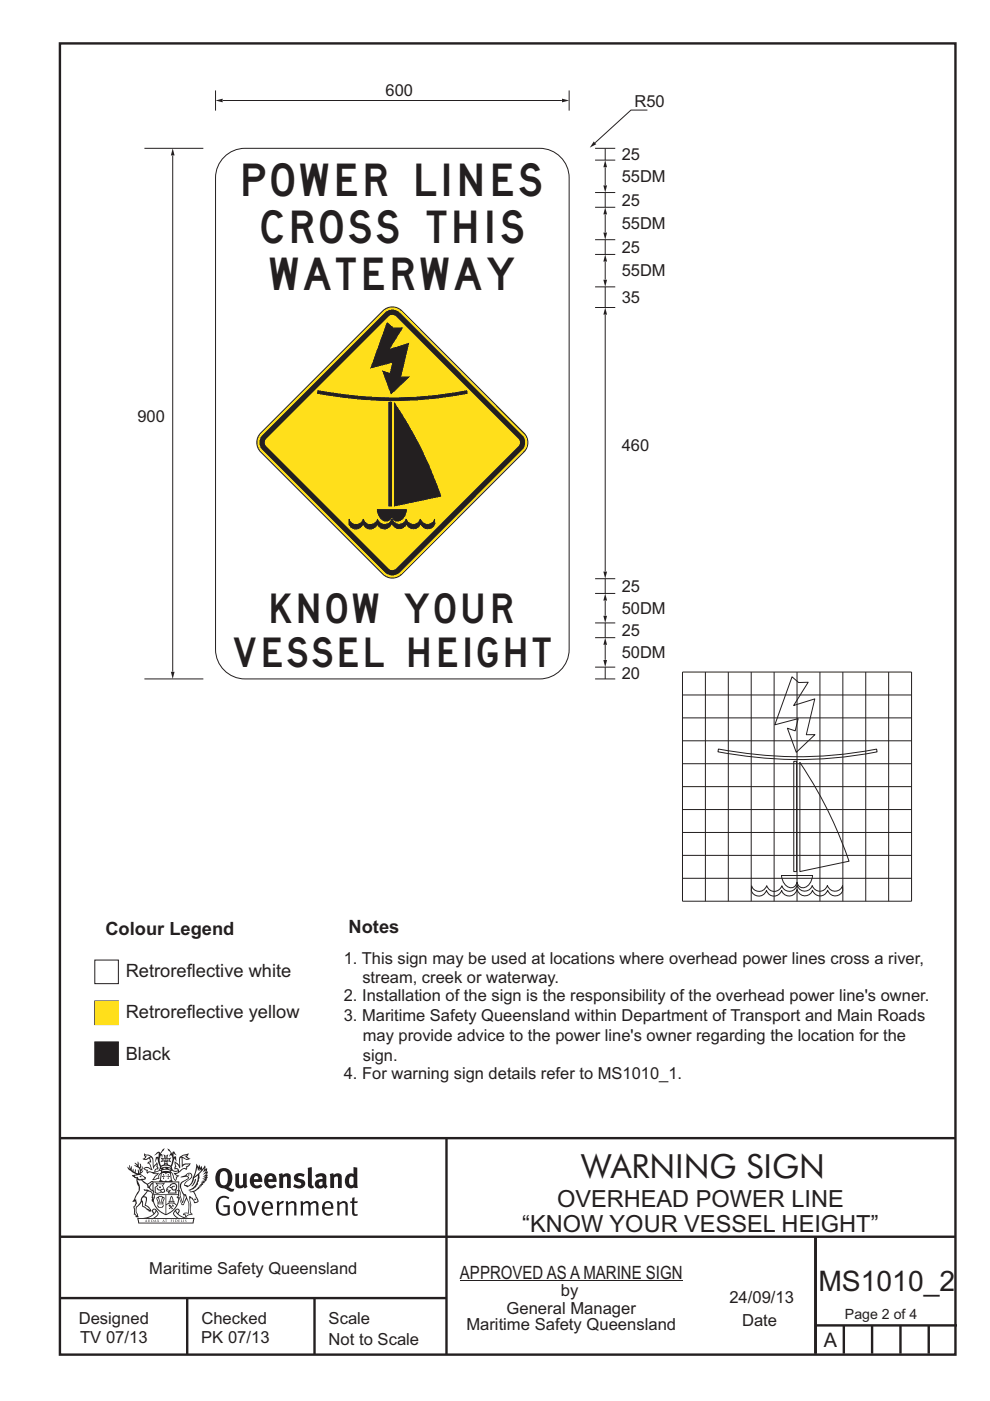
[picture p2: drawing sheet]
<svg xmlns="http://www.w3.org/2000/svg" width="210mm" height="297mm" viewBox="0 0 210 297" stroke-linecap="round" stroke-linejoin="round" font-family="sans-serif">
<g fill="none" stroke="#231f20" stroke-width=".51">
<path d="M12.7 9.2h190v278h-190zM12.7 241.3h189.9M94.7 241.4v45.8M12.7 275.2h82M12.7 262.2h190.1M39.7 275.2v12M66.7 275.2v12M173 262.2v24.8M173 281h30M179 281v6M185 281v6M191 281v6"/>
<path d="M197 281v6"/>
</g>
<g fill="#231f20">
<path d="M47 248.5a2.55 2.55 0 0 0 0 2.7l.3 .1a.81 .81 0 0 0 1-.9v-.6a1.04 1.04 0 0 0-1.1-1.5zM46.3 248.1a1.82 1.82 0 0 1 2.1-.2 1.82 1.82 0 0 1 .9 1.9 2.29 2.29 0 0 1-.8 1.9l.7 .3h.5l-.2 .6a2.87 2.87 0 0 1-2-.7 2.12 2.12 0 0 1-1.7-3.1z" fill-rule="evenodd"/>
<path d="M49.9 248.9l.8-.2v2a.46 .46 0 0 0 .2 .6 .46 .46 0 0 0 .7-.2v-2.2l.7-.2v2.4l.2 .5-.6 .4-.2-.3a1.02 1.02 0 0 1-1.2 .2 1.02 1.02 0 0 1-.6-1.1z" fill-rule="evenodd"/>
<path d="M54 249.5l-.1 .5h.9a.49 .49 0 0 0-.2-.6 .49 .49 0 0 0-.6 .1zM53.4 249.2a1.34 1.34 0 0 1 1.6-.3 1.34 1.34 0 0 1 .6 1.5v.2h-1.7a.77 .77 0 0 0 .5 .8 .77 .77 0 0 0 .9-.3l.3 .4a1.59 1.59 0 0 1-2.1 .2 1.59 1.59 0 0 1-.4-2z" fill-rule="evenodd"/>
<path d="M57 249.5l-.1 .5h.9a.49 .49 0 0 0-.2-.6 .49 .49 0 0 0-.6 .1zM56.4 249.2a1.34 1.34 0 0 1 1.6-.3 1.34 1.34 0 0 1 .7 1.5v.2h-1.8a.77 .77 0 0 0 .5 .8 .77 .77 0 0 0 .9-.3l.3 .4a1.59 1.59 0 0 1-2 .2 1.59 1.59 0 0 1-.5-2z" fill-rule="evenodd"/>
<path d="M59.1 248.9l.8-.2 .1 .4a.95 .95 0 0 1 1-.3 .95 .95 0 0 1 .7 .8v2.3h-.8v-2.3a.46 .46 0 0 0-.8 .1v2.2h-.9z" fill-rule="evenodd"/>
<path d="M62.5 249.1a1.75 1.75 0 0 1 2.1-.1l-.2 .5-.6-.2a.43 .43 0 0 0-.6 .3l.4 .3a1.04 1.04 0 0 1 1.2 1.2 1.04 1.04 0 0 1-1.4 .9l-1.2-.4 .3-.6 1 .4 .4-.4a.88 .88 0 0 0-1-.5l-.4-.2-.1-.4z" fill-rule="evenodd"/>
<path d="M65.3 247.6l.8-.2 .1 3.8 .2 .2 .2 .5a.88 .88 0 0 1-1-.1 .88 .88 0 0 1-.3-1z" fill-rule="evenodd"/>
<path d="M67.8 250.6a.43 .43 0 0 0-.1 .7 .43 .43 0 0 0 .7-.1v-.7zM66.8 249.2a1.7 1.7 0 0 1 2.4 .1v1.8l.3 .4-.4 .5-.5-.3a1.03 1.03 0 0 1-1.7-.2 1.03 1.03 0 0 1 .8-1.5h.7v-.4a.8 .8 0 0 0-1.2 .1z" fill-rule="evenodd"/>
<path d="M69.9 248.9l.8-.2 .1 .4a.95 .95 0 0 1 1-.3 .95 .95 0 0 1 .7 .8v2.3h-.8v-2.3a.46 .46 0 0 0-.8 .1v2.2h-.8z" fill-rule="evenodd"/>
<path d="M74.3 249.5a1.48 1.48 0 0 0 0 1.7l.4 .1 .3-.2v-1.5l-.3-.2zM75 247.4l.8 .2 .1 4.3h-.7l-.1-.2a1.26 1.26 0 0 1-1.4 0 1.26 1.26 0 0 1-.6-1.3 1.29 1.29 0 0 1 .5-1.3 1.29 1.29 0 0 1 1.4-.2z" fill-rule="evenodd"/>
<path d="M46.4 253.9a1.72 1.72 0 0 1 2.2 0l-.2 .3a1.24 1.24 0 0 0-1.4-.1 1.24 1.24 0 0 0-.7 1.3 1.49 1.49 0 0 0 1.3 2l.7-.2v-1.3h-.9l-.1-.4h1.4v2a1.93 1.93 0 0 1-2.2-.1 1.93 1.93 0 0 1-.7-2.2l.2-.7z" fill-rule="evenodd"/>
<path d="M50.3 255.2a1.65 1.65 0 0 0 .3 2.2 .99 .99 0 0 0 1-1.5 .78 .78 0 0 0-.4-.8 .78 .78 0 0 0-.9 .1zM50 254.9a1.33 1.33 0 0 1 1.6-.1 1.33 1.33 0 0 1 .5 1.5 1.31 1.31 0 0 1-1.3 1.5 1.31 1.31 0 0 1-1.3-1.6l.1-.5z" fill-rule="evenodd"/>
<path d="M52.5 254.7l.4-.1 .9 2.6 .8-2.5h.5l-1.1 3h-.5z" fill-rule="evenodd"/>
<path d="M56.2 255.2l-.2 .7h1.4a.7 .7 0 0 0-.3-.8 .7 .7 0 0 0-.9 .1zM55.9 255a1.22 1.22 0 0 1 1.5-.2 1.22 1.22 0 0 1 .5 1.5h-1.9a.93 .93 0 0 0 .5 1 .93 .93 0 0 0 1.2-.2l.1 .3a1.43 1.43 0 0 1-1.7 .1 1.43 1.43 0 0 1-.6-1.7z" fill-rule="evenodd"/>
<path d="M58.7 254.8l.4-.2 .1 .5 .4-.3 .6-.2-.2 .6a.66 .66 0 0 0-.8 .6v1.9h-.4z" fill-rule="evenodd"/>
<path d="M60.6 254.8l.4-.2 .1 .5a.94 .94 0 0 1 1-.4 .94 .94 0 0 1 .8 .7v2.3h-.5l-.1-2.5a.81 .81 0 0 0-1.2 .3v2.2h-.4z" fill-rule="evenodd"/>
<path d="M63.7 254.7l.5-.1 .1 .5 .4-.3a.78 .78 0 0 1 1.1 .3 .9 .9 0 0 1 1-.5 .9 .9 0 0 1 .7 .8v2.3h-.4l-.1-2.5a.67 .67 0 0 0-1.1 .3v2.2h-.5v-2.4l-.4-.2-.7 .4v2.2h-.5z" fill-rule="evenodd"/>
<path d="M69 255.2l-.2 .7h1.4a.7 .7 0 0 0-.3-.8 .7 .7 0 0 0-.9 .1zM68.7 255a1.22 1.22 0 0 1 1.5-.2 1.22 1.22 0 0 1 .5 1.5h-1.9a.93 .93 0 0 0 .5 1 .93 .93 0 0 0 1.2-.2l.1 .3a1.44 1.44 0 0 1-1.7 .1 1.44 1.44 0 0 1-.6-1.7z" fill-rule="evenodd"/>
<path d="M71.4 254.8l.5-.2 .1 .5a.94 .94 0 0 1 1-.4 .94 .94 0 0 1 .7 .7v2.3h-.4l-.1-2.5a.81 .81 0 0 0-1.2 .3v2.2h-.5z" fill-rule="evenodd"/>
<path d="M74.7 254l.5-.2v.9h.7l-.1 .4h-.7l.1 2.2 .1 .1h.5l.1 .3a.75 .75 0 0 1-1.2-.6v-2h-.4v-.4h.4z" fill-rule="evenodd"/>
<path d="M30.8 244.9l1.1 .3-.9 .5h-.4l.5-.5zM31.8 245.5l.2-.1a2.44 2.44 0 0 1 .4 2l.1 .4 .7-1-.1 .6 .3 .3a.57 .57 0 0 0-.6 .8l-1-.2-.5 .2 .1-.5-.7-.2 .6-.2 1 .5 .1-.1-.6-1.3-.2-.1 .5-.1zM30.7 244.5l-.2 .4 .3 .4-.6 .4a1.04 1.04 0 0 0 1.4-.1l.2 .7h-.4l-.2 .4a.94 .94 0 0 1 .9 1.1l-.2-.1a1.16 1.16 0 0 0-1.5-.1l.3 .4 .4 .2 .1 .5 .2 .2v-.2a.94 .94 0 0 1 1.1 .2h.9l-1.2 1.2a1.13 1.13 0 0 0 1.2-.2l.4-.1-.1-.4 .5-.7a.83 .83 0 0 0-.6 1.1l-.3-.1-.7 .3 1.1-1.4-.5 .2-.5-.1 1.3-.5-.2-.2-.8 .4v-.3l.2-.2 .3 .1 .1-.3-.2-.4v-.6l-.2-.3-.6 .9v-.7a1.42 1.42 0 0 0-1.7-1.8z" fill-rule="evenodd"/>
<path d="M38.5 245.3l.5-.3 .7-.1-.6 .3 .8 .5h-.3zM38.3 245.5h.2l.1 2a1.69 1.69 0 0 1 1.5-.7l-.7 .5 .1 .5a1.1 1.1 0 0 0-1.5 .6l-.1-.5-.2-.2h-.5l.2-.4-.2-.7a1.42 1.42 0 0 1 .8 1.1l.2-.1zM37.1 246.2l.1 1-.2 .3v.5l.6-.1 .1 .2a.96 .96 0 0 1-1.1-.1l-.1 .1a1.06 1.06 0 0 0 1.3 .2v.1a.72 .72 0 0 1-1 .2l.3 .5 .6 .3-.4 .1-.1 .7-.3-.4-.3-1.1-.4-.4 .4 .9a1.54 1.54 0 0 0 .6 1.2l.2-.3a.58 .58 0 0 1 .5-.7l.1-.2h-.3l-.4-.3 .9-.5a.93 .93 0 0 1 1.1-.5l.1 .2 .2-.1 .1-.5a.99 .99 0 0 0 .7-.9l-1.3 .1-.4 .3v-1.5l.9 .4 .8-.3h-.3l-.5-.4 .4-.7-.7 .2a1.46 1.46 0 0 0-1.3 2.1v.4l-.2-.4z" fill-rule="evenodd"/>
<path d="M35.6 248.9l.2 .1-.1 .4h.3l-.3 .1v.5l-.1-.6h-.3l.3-.1z" fill-rule="evenodd"/>
<path d="M34.6 248.9l.2 .1-.1 .3 .4 .1h-.4v.6l-.1-.5-.3-.1h.3z" fill-rule="evenodd"/>
<path d="M34.3 248.8a.57 .57 0 0 1 .9 .2 .57 .57 0 0 1 .9-.2l.2 1.4-.2 .1a.57 .57 0 0 1-.9-.1 .69 .69 0 0 1-1.1 0zM34.2 248.1l-.3 2.1-.2 .4h2.9l-.1-.4-.3-2.1h-.2v.3l-.8-.1-.9 .1 .1-.3z" fill-rule="evenodd"/>
<path d="M34.2 252.4a.3 .3 0 0 0 .6 0 .3 .3 0 0 0-.6 0zM33.3 251l.3 .3-.3 .3a.79 .79 0 0 0 0 1.3l.8-.2-.1-.3a.55 .55 0 0 1-.7-.6h.1l.1 .3 .4 .1 .8-.2-.4-.7 .4-.3-.7 .1zM33 250.7l1.1 .2 .9-.2-.4 .7 .4 1.1a.56 .56 0 0 1-.8 .3l-.2 .1a.73 .73 0 0 1-.9 .1 .73 .73 0 0 1-.3-.9v-.4l.5-.4z" fill-rule="evenodd"/>
<path d="M35.6 251.9l.7-.5a.58 .58 0 0 1 1-.1 .58 .58 0 0 1-.5 .9l-.2-.3a.43 .43 0 0 1 .6-.3v-.1a.57 .57 0 0 0-.8 .2l-.2-.1-.3 .2 .4 .1a.55 .55 0 0 0 .9 .5v.5h-1.3l.3-.4-.1-.2-.6 .1 .2-.2-.2-.1zM35.4 251.8l-.1 .2a.39 .39 0 0 0 .2 .7l.3-.1-.2 .5h1.9l-.1-.8a.86 .86 0 0 0-.1-1.4 .86 .86 0 0 0-1.3 .4z" fill-rule="evenodd"/>
<path d="M36 254.8h.8v.2h-.8zM36.4 253.8l.2 .8h-.4zM36.4 253.5l-.3 .5-.1 .6h-.2v.4l-.7 .4 .1 .2a1.48 1.48 0 0 1 2.2 .1l.2-.1-.6-.5v-.5h-.2l-.1-.6z" fill-rule="evenodd"/>
<path d="M35.8 255.4l.3 .1 .2 .3 .3-.2-.2-.2a.38 .38 0 0 1 .4 .5l-.1-.2-.3 .3 .3 .2-.3 .2-.1-.3-.4 .3-.1-.2 .4-.3-.2-.1-.1 .1z" fill-rule="evenodd"/>
<path d="M34.5 254h.2v.2l-.3 .6h-.1zM33.6 255.3h.9v.2a.55 .55 0 0 1-.8 .4v-.2h-.2zM33.4 254h.2l.2 .8h-.2zM33.6 255h.8l.1 .1-.8 .1zM33.8 253.7h.5l-.2 1.1h-.2zM33.3 253.8l-.1 .3 .3 1.2a.48 .48 0 0 0-.1 .5 .48 .48 0 0 0 .4 .3l.6-.1a.49 .49 0 0 0 .2-.7l.3-1.2-.1-.3a1.42 1.42 0 0 0-1.5 0z" fill-rule="evenodd"/>
<path d="M33.6 251.6h.5l.1 .3h-.4z" fill-rule="evenodd"/>
<path d="M41.3 250.1l.3-.2-.2 .9-.6 .7h-.2l.5-.7z" fill-rule="evenodd"/>
<path d="M39.7 249l.3-.2 .5 .2a.88 .88 0 0 1-.6 1.1 1.22 1.22 0 0 0-.8 1.3l.5 .2a.72 .72 0 0 0 .9-.4l.5-.8 .2-.6 .8-.6v.3a2.85 2.85 0 0 1-2 2.8l.1 .1a2.13 2.13 0 0 0 1.9-1.5l-.1-.2a2.01 2.01 0 0 0 .3-1.8l1.2-1.3-.4 1 .7-.5-.7 1 .8-.4-.8 .8 .7-.1-.9 .5 .8-.1-.8 .4h.7l-.8 .3 .3 .2h-.4l.2 .4-.4-.1 .2 .3h-.4l.1 .3h-.1a2.16 2.16 0 0 1-2 1l.1 .2h.4a.76 .76 0 0 1 .7 .7l.5 1.2-.6 .2a1.45 1.45 0 0 0-1.2-1.3l.3 1.8-.1 1.9 .4 .2a1.07 1.07 0 0 0-1.2 .4v-.3l-.5-.2a.87 .87 0 0 1 1-.1l.1-.7a4.4 4.4 0 0 0-.6-3.1l-.1-.3h-.2a2.16 2.16 0 0 1-.7-2.2l.3-.3 1.2-.8a.55 .55 0 0 0-.4-.7zM37.8 252.4a.76 .76 0 0 1 .3 1.1l.6 1.6 .4-1.7 .2 .1a.61 .61 0 0 1-.1 .9l-.3 .9h-.2l-.7-1.6-.3 .1a1.18 1.18 0 0 0 .1-1.4zM41.8 247.5l.2 .8 .3-.6v.6l.3-.5a1.9 1.9 0 0 1-1.1 1.4l-.3 .3zM38.2 249.6l1.4-.1 .2 .1v.3l-.5 .3a1.26 1.26 0 0 0-1 1.9l.2 .7a1.84 1.84 0 0 1 .2 2l-.4-1.3a.96 .96 0 0 0-.4-1.3l-.4 .3a.78 .78 0 0 1-.1 1.3l.2 .2h.4l.4 1.1a.38 .38 0 0 0 .2 .4 .38 .38 0 0 0 .4-.1l.6-1.2a2.94 2.94 0 0 1 .3 2.5v.5l-.8-.1-.3 .4v.2l.4-.1 .1 .4 .2 .1a1.02 1.02 0 0 1 1.3-.5l-.1-.4-.3-.1 .2-1.7-.3-1.4 .1 .1a1.14 1.14 0 0 1 .7 .9 .63 .63 0 0 0 .9-.2 .63 .63 0 0 0-.2-.8l-.6-1.3 .9-.6 .2-.3 .2-.1v-.2h.3l-.1-.3h.4l-.1-.3 .5-.1-.2-.2 .5-.4 .1-.2-.3 .1 .5-.6-.3 .1 .3-.6-.4 .1 .4-.5v-.3l-.3 .2 .1-.6v-.3l-.4 .3-.1-.8-.5 .8-.2-.7-.2 .5-.3-.8-.1 .6-.5-.8-.1 1.4-.7 1.9a1.81 1.81 0 0 1-.9 1.4l-.6-.2a1.75 1.75 0 0 1 1.1-1.2 .75 .75 0 0 0 .1-1.3 .75 .75 0 0 0-1.2 .5z" fill-rule="evenodd"/>
<path d="M41.2 254.2l.3-.1 .1 .3h-.4z" fill-rule="evenodd"/>
<path d="M29.4 258.4h11.6l-.2 .8h-11.3zM31.3 258.2l.5-.1a2.48 2.48 0 0 0 1.4-1.3l.2 .6-.5 .5-.4 .3zM32.5 256.6l.3-.2 .2 .2-.3 .6zM37.2 256.8a2.65 2.65 0 0 0 1.8 1.4h-1.1l-.5-.3-.5-.5zM37.4 256.6l.2-.2 .3 .2-.3 .6zM29.2 258.2l.1 1.2h11.7l.3-1.1-.2-.1a4.1 4.1 0 0 1-3.3-.9l.3-.4-.1-.5a1.06 1.06 0 0 0-1.3 .9l.2 .4 .6 .5h-4.7l.3-.1a.84 .84 0 0 0 .6-.7 .84 .84 0 0 0-.5-.9l-.3-.2-.5 .1-.1 .5 .3 .4a4.2 4.2 0 0 1-3.4 .9z" fill-rule="evenodd"/>
<path d="M31 258.7l.1 .2h-.2zM31 258.6l-.3 .5 .4-.1 .2 .1z" fill-rule="evenodd"/>
<path d="M31.3 258.6h.2v.4a.25 .25 0 0 0 .3-.1 .25 .25 0 0 0-.1-.3h.1a.29 .29 0 0 1 0 .4 .29 .29 0 0 1-.4 0 .29 .29 0 0 1 0-.4z" fill-rule="evenodd"/>
<path d="M32.2 258.6a.22 .22 0 0 1 .3 .2 .22 .22 0 0 1-.3 .2zM32 258.6v.5a.33 .33 0 0 0 .5-.1 .33 .33 0 0 0 0-.4 .33 .33 0 0 0-.5 0z" fill-rule="evenodd"/>
<path d="M32.9 258.7l.1 .2h-.2zM32.9 258.6l-.2 .5 .3-.1 .2 .1z" fill-rule="evenodd"/>
<path d="M33.3 258.6h.2v.2l.3-.2-.2 .2 .2 .3-.3-.2-.1 .2h-.1l.2-.3z" fill-rule="evenodd"/>
<path d="M34.7 258.7l.1 .2h-.2zM34.7 258.6l-.3 .5 .4-.1 .2 .1z" fill-rule="evenodd"/>
<path d="M35 258.6h.4h-.1v.5h-.2l.1-.5z" fill-rule="evenodd"/>
<path d="M36.2 258.6h.3h-.2v.2h.2h-.2l.1 .3h-.2z" fill-rule="evenodd"/>
<path d="M36.7 258.6h.2v.5h-.2z" fill-rule="evenodd"/>
<path d="M37.3 258.6a.22 .22 0 0 1 .3 .2 .22 .22 0 0 1-.3 .2zM37.1 258.6v.5a.33 .33 0 0 0 .5-.1 .33 .33 0 0 0 0-.4 .33 .33 0 0 0-.5 0z" fill-rule="evenodd"/>
<path d="M37.8 258.6h.3h-.1v.2h.1h-.1v.2l.1 .1h-.3z" fill-rule="evenodd"/>
<path d="M38.3 258.6h.3l-.1 .4 .2 .1h-.4z" fill-rule="evenodd"/>
<path d="M38.9 258.6h.2v.5h-.2z" fill-rule="evenodd"/>
<path d="M39.3 258.6h.2l-.2 .1 .2 .2-.1 .2h-.1v-.2l.2 .1z" fill-rule="evenodd"/>
<path d="M34.2 247.4a1.51 1.51 0 0 1 2 .2 2.67 2.67 0 0 0-2.1 0zM35.7 247.6l.4 .2 .1 .2-.4-.1zM34.6 247.7l.4-.1 .2 .2h-.4zM34 247.9l.3 .1-.3 .1zM34.9 246.9l.3-.2 .2 .2zM34.9 245.7h.2v.4h-.2zM35 245.1l.2 .2 .2-.2-.1 .4h-.2zM35.1 246.3h.2l.1 .4-.2-.2-.2 .2zM35.3 245.7h.2v.4h-.2zM34.4 245.7l.3 .1v.2l-.3 .1 .2-.2zM35.7 245.8l.3-.1-.2 .2 .2 .2-.4-.1zM32.7 244.9l1-.5-.1 1-.2-.1-.4 .1-.2 1.1 .5-1 .2 .9a1.84 1.84 0 0 1 .3 1.7l.4 .1a2.48 2.48 0 0 1 2.2 .1l.2-.3-.2-.7 .7-1.7 .4 .6-.2-1-.2-.1-.2 .3v-.9l.6 .4-.6-.7h-.3l-.1 .4-.5-.8-.5-.3 .2 .4 .5 .6-.4 .7 .4-.3a2.06 2.06 0 0 1 0 2.2l-.6-.2-.1-.6 .1-.1 .8 .2-.4-.5 .4-.5-.7 .2-.2-.2 .2-.7-.5 .4-.5-.4 .2 .7-.2 .2-.7-.2 .4 .5-.4 .5 .7-.2 .2 .1-.2 .6-.5 .2a2.02 2.02 0 0 1 0-2.2l.3 .5-.1-.6-.3-.1 .8-1.2-.5 .3-.4 .7-.2-.3a.8 .8 0 0 0-.8 .5z" fill-rule="evenodd"/>
<path d="M29.2 250.1l.3 .2a.61 .61 0 0 1 .8 .3l.3 .2a.8 .8 0 0 1 .6 1l.4 .1 .5 .6a1 1 0 0 1 .5 1l-.1 .7v-.5h-.1a.96 .96 0 0 0-.8-1.3l-.3-.2h-.6l-.1-.1-.2 .1 .2 .3h.5l-1.1 1.4-.2 .9-.4 .6a1.33 1.33 0 0 0-.5 1.8l.2 .5a1.26 1.26 0 0 1-.5-1.4l-.1-.4a1.56 1.56 0 0 0 .4-1.7l-.3 .2 .2-.5a3.2 3.2 0 0 0 .7-3zM30.4 253.9h.4a2.06 2.06 0 0 1-.1 1.6l.7 .5 .4 .5-.6-.2-.8-.6-.1-.9a.51 .51 0 0 1 .1-.9zM28.6 249.3a1.52 1.52 0 0 1 2.1 .6l-1.1 .1-.2-.1-.2-.4-.4 .1zM27.5 247v.8l-.3-.4-.2 .1a3.1 3.1 0 0 0 2 1.5l-1 .1 .5 .6 .5 .1v1.1a1.84 1.84 0 0 1-.2 2.5l-.4 .9-.4 .4 .3 .1 .4-.1 .1 .4-.2 .5-.3 .2 .1 1.8 .2-.1 .2 .6h.2l.4-.1-.1-.5a1.3 1.3 0 0 1-.1-1.6l.8-1.1 .2 1.1 .6 .2 .4 .6 .2-.2 .2 .4 .5-.1a1.85 1.85 0 0 0-1.2-1.3l.1-.3a1.39 1.39 0 0 0 0-1.5h-.5l.5-.6a.66 .66 0 0 1 .9-.4 .66 .66 0 0 1 .3 .9l-.1 .4h.2v.1l-.2 .3 .2 .5 .2-.3a2.24 2.24 0 0 0 .1-2.2 .73 .73 0 0 1-.7-.6 .73 .73 0 0 1 .5-.8l.1-.2a.94 .94 0 0 0-.9 .8 .48 .48 0 0 1-.1-.5 .48 .48 0 0 1 .5-.3l.5-.3a.51 .51 0 0 0-.8 .2l-.5 .3-1-.8 .6-.1 .1-.5-1.1-.7 .5-.4v-.4l-.5 .5 .1-.2a.69 .69 0 0 0 .2-1.1v.5l-.3 .2 .1-1.1-.3-.2 .1 .6-.1 .2-.4-1.2v.6l-.7-.3 .6 .6-.6-.2 .2 .3a1 1 0 0 1 .8 1.5l-.2-.8v.8l-.5-.2-.1-.7-.2 .6-.2-.1v-.6l-.2 .4-.2-.2 .1-.7-.2 .5z" fill-rule="evenodd"/>
<path d="M29.5 249.5l.3-.2 .3 .3z" fill-rule="evenodd"/>
<path d="M32.4 250.5h5.6v2l-.2-.1v-1.7h-5.2v2.5h5.2v-.8l.1 .2-.1 1.1v-.3h-2.5v4a4.1 4.1 0 0 0 2.6-3.6l.1-.1a4 4 0 0 1-2.8 3.9 4.2 4.2 0 0 1-2.8-4.7l.1 1.3 .1-.1a3.8 3.8 0 0 0 2.5 3.3v-4h-2.5l-.2-.9z" fill-rule="evenodd"/>
<circle cx="40" cy="249.1" r=".17"/>
</g>
<path d="M20.1 220.9h5v5h-5z" fill-rule="evenodd" fill="#231f20" stroke="#231f20" stroke-width=".21"/>
<path d="M20.1 212.2h5v5h-5z" fill-rule="evenodd" fill="#ffdf1b" stroke="#231f20" stroke-width=".21"/>
<path d="M20.1 212.2h5v5h-5z" fill="#ffdf1b"/>
<path d="M20.1 203.6h5v5h-5z" fill-rule="evenodd" fill="#fff" stroke="#231f20" stroke-width=".21"/>
<path d="M128.4 66.7v54.5M128.4 141.4v2.5" fill="none" stroke="#231f20" stroke-width=".21"/>
<g fill="#231f20">
<path d="M128.4 65.2l.4 1.5h-.8z"/>
<path d="M128 121.2h.8l-.4 1.5z"/>
</g>
<path d="M30.6 31.4h12.5M126.2 33.9h4.3M137.3 23.3h-3.5l-7.6 7M126.2 122.7h4.3M128.4 132.1v3.1M30.6 143.9h12.5M126.2 143.9h4.3M126.2 141.4h4.3" fill="none" stroke="#231f20" stroke-width=".21"/>
<path d="M125.9 30l.6 .6-1.4 .7z" fill="#231f20"/>
<path d="M36.6 33v109.4" fill="none" stroke="#231f20" stroke-width=".21"/>
<g fill="#231f20">
<path d="M36.6 31.4l.4 1.6h-.8z"/>
<path d="M36.2 142.4h.8l-.4 1.5z"/>
</g>
<path d="M47.3 21.3h71.9" fill="none" stroke="#231f20" stroke-width=".21"/>
<g fill="#231f20">
<path d="M119.2 20.9l1.5 .4-1.5 .4z"/>
<path d="M45.7 21.3l1.5-.4v.8z"/>
</g>
<path d="M45.7 19.2v4.3M120.7 19.2v4.3M47.6 33.3a6.2 6.2 0 0 1 4.4-1.9h62.5a6.3 6.3 0 0 1 6.2 6.3v100a6.3 6.3 0 0 1-6.2 6.2h-62.5a6.3 6.3 0 0 1-6.3-6.2v-100a6.2 6.2 0 0 1 1.9-4.4z" fill="none" stroke="#231f20" stroke-width=".21"/>
<path d="M81.2 65.9a2.84 2.84 0 0 1 4 0l25.9 25.9a2.84 2.84 0 0 1 0 4l-25.9 25.9a2.84 2.84 0 0 1-4 0l-25.9-25.9a2.84 2.84 0 0 1 0-4z" fill-rule="evenodd" fill="#ffdf1b" stroke="#231f20" stroke-width=".21"/>
<path d="M55.7 92.2l26-26a2.28 2.28 0 0 1 3.1 .1l25.9 25.9a2.28 2.28 0 0 1 0 3.2l-26 26a2.28 2.28 0 0 1-3.1-.1l-26-26a2.28 2.28 0 0 1 .1-3.1z" fill-rule="evenodd" fill="#231f20"/>
<path d="M56.5 93l26-25.9a1.15 1.15 0 0 1 1.5 0l26 26a1.15 1.15 0 0 1-.1 1.5l-25.9 26a1.15 1.15 0 0 1-1.6-.1l-26-25.9a1.15 1.15 0 0 1 .1-1.6z" fill-rule="evenodd" fill="#ffdf1b"/>
<g fill="#231f20" stroke="#231f20" stroke-width=".21">
<path d="M82.1 68.4l1.3 1.2 1.9-.1-2.9 4.6 4.3-1.3-1.7 7.2h1.7l-3.7 3.5-1.8-4.8 1.6 .5 .5-2.4-4.6 1.2z" fill-rule="evenodd"/>
<path d="M74.1 110.1a1.58 1.58 0 0 0 1.5 1.1 1.58 1.58 0 0 0 1.5-1.1 1.58 1.58 0 0 0 1.5 1.1 1.58 1.58 0 0 0 1.5-1.1 1.58 1.58 0 0 0 1.5 1.1 1.58 1.58 0 0 0 1.5-1.2 1.57 1.57 0 0 0 1.5 1.2 1.57 1.57 0 0 0 1.5-1.1 1.58 1.58 0 0 0 1.6 1.1 1.58 1.58 0 0 0 1.5-1.2 1.57 1.57 0 0 0 1.5 1.2 1.57 1.57 0 0 0 1.5-1.1v.9a1.58 1.58 0 0 1-1.5 1.1 1.58 1.58 0 0 1-1.5-1.1 1.58 1.58 0 0 1-1.5 1.1 1.58 1.58 0 0 1-1.5-1.1 1.58 1.58 0 0 1-1.6 1.1 1.58 1.58 0 0 1-1.5-1.3 1.59 1.59 0 0 1-1.4 1.3 1.59 1.59 0 0 1-1.6-1.1 1.58 1.58 0 0 1-1.6 1.2 1.58 1.58 0 0 1-1.5-1.2 1.58 1.58 0 0 1-1.5 1.2 1.58 1.58 0 0 1-1.5-1.2z" fill-rule="evenodd"/>
</g>
<g fill="#231f20" stroke="#231f20" stroke-width=".21">
<path d="M67.4 82.8a82.4 82.4 0 0 0 31.6 0l.1 .6a82.8 82.8 0 0 1-31.8 0z"/>
<path d="M82.5 85.3h.5v22h-.5z"/>
<path d="M83.7 85.5a84 84 0 0 1 9.8 19.7l-9.8 2.1z"/>
<path d="M80 108.1h6.2a2.42 2.42 0 0 1-2 2.4l-.5-.2-.3-.3-.3-.6a1.32 1.32 0 0 1-1.2 1.1 1.32 1.32 0 0 1-1.3-.8l-.4-.7z"/>
</g>
<path d="M126.2 135.2h4.3M128.4 136.7v3.2" fill="none" stroke="#231f20" stroke-width=".21"/>
<g fill="#231f20">
<path d="M128 139.9h.8l-.4 1.5z"/>
<path d="M128.4 135.2l.4 1.5h-.8z"/>
</g>
<path d="M126.2 132.1h4.3M126.2 125.8h4.3M128.4 127.4v3.1" fill="none" stroke="#231f20" stroke-width=".21"/>
<g fill="#231f20">
<path d="M128 130.6h.8l-.4 1.5z"/>
<path d="M128.4 125.8l.4 1.5h-.8z"/>
</g>
<path d="M126.2 31.4h4.3M128.4 31.4v2.5M128.4 35.5v3.8M126.2 40.8h4.3M126.2 43.9h4.3M126.2 50.8h4.3M126.2 53.9h4.3M126.2 60.8h4.3M126.2 65.2h4.3" fill="none" stroke="#231f20" stroke-width=".21"/>
<g fill="#231f20">
<path d="M128.4 33.9l.4 1.6h-.8z"/>
<path d="M128 39.3h.8l-.4 1.5z"/>
</g>
<path d="M128.4 45.5v3.8" fill="none" stroke="#231f20" stroke-width=".21"/>
<g fill="#231f20">
<path d="M128.4 43.9l.4 1.6h-.8z"/>
<path d="M128 49.3h.8l-.4 1.5z"/>
</g>
<path d="M128.4 55.5v3.8" fill="none" stroke="#231f20" stroke-width=".21"/>
<g fill="#231f20">
<path d="M128.4 53.9l.4 1.6h-.8z"/>
<path d="M128 59.3h.8l-.4 1.5z"/>
</g>
<g fill="none" stroke="#231f20" stroke-width=".21">
<path d="M128.4 40.8v3.1M128.4 50.8v3.1M128.4 60.8v4.4M128.4 122.7v3.1M144.8 142.5h48.5v48.6h-48.5zM144.8 157.1h48.5M144.8 152.2h48.5M144.8 147.3h48.5M149.6 142.5v48.6M152.4 158.8a87.7 87.7 0 0 0 33.5 0l.1 .6a88.3 88.3 0 0 1-33.7 0zM154.5 142.5v48.6M159.3 142.5v48.6"/>
<path d="M164.2 142.5v48.6M168 143.5l1.4 1.2h2l-3.1 4.9 4.5-1.4-1.8 7.6h1.9l-4 3.7-1.9-5.1 1.7 .6 .6-2.6-5 1.3zM169.1 142.5v48.6M173.9 142.5v48.6M178.8 142.5v48.6M183.6 142.5v48.6M188.5 142.5v48.6M144.8 176.5h48.5M144.8 171.6h48.5M144.8 166.8h48.5M144.8 161.9h48.5M168.4 161.4h.6v23.4h-.6z"/>
<path d="M169.7 161.7a89.3 89.3 0 0 1 10.4 20.9l-10.4 2.2zM144.8 186.2h48.5M144.8 181.4h48.5M159.4 187.8a1.68 1.68 0 0 0 1.6 1.2 1.68 1.68 0 0 0 1.6-1.2 1.68 1.68 0 0 0 1.6 1.2 1.68 1.68 0 0 0 1.6-1.2 1.68 1.68 0 0 0 1.7 1.2 1.68 1.68 0 0 0 1.6-1.3 1.67 1.67 0 0 0 1.6 1.2 1.67 1.67 0 0 0 1.6-1.1 1.68 1.68 0 0 0 1.6 1.2 1.68 1.68 0 0 0 1.6-1.2 1.68 1.68 0 0 0 1.6 1.2 1.68 1.68 0 0 0 1.6-1.2v1a1.68 1.68 0 0 1-1.6 1.2 1.68 1.68 0 0 1-1.6-1.3 1.68 1.68 0 0 1-1.6 1.3 1.68 1.68 0 0 1-1.6-1.2 1.68 1.68 0 0 1-1.7 1.1 1.68 1.68 0 0 1-1.5-1.3 1.69 1.69 0 0 1-1.6 1.4 1.69 1.69 0 0 1-1.7-1.2 1.68 1.68 0 0 1-1.6 1.2 1.68 1.68 0 0 1-1.6-1.2 1.68 1.68 0 0 1-1.6 1.2 1.68 1.68 0 0 1-1.6-1.2zM165.8 185.6h6.5a2.44 2.44 0 0 1-2.3 2.6l-.7-.6-.3-.6a1.33 1.33 0 0 1-.9 1.2 1.33 1.33 0 0 1-1.4-.5 3.4 3.4 0 0 1-.9-2.1zM97.6 271.6h47.2"/>
</g>
<text font-size="7.1" fill="#231f20" x="123.2" y="249.8">WARNING SIGN</text>
<g font-size="6.9" fill="#231f20">
<text x="51.6" y="41.4">POWER LINES</text>
<text x="55.5" y="51.5">CROSS THIS</text>
<text x="57.3" y="61.4">WATERWAY</text>
</g>
<g font-size="6.2" fill="#231f20">
<text x="57.6" y="132.1">KNOW YOUR</text>
<text x="49.6" y="141.4">VESSEL HEIGHT</text>
</g>
<text font-size="6" fill="#231f20" x="173.6" y="273.7">MS1010_2</text>
<g font-size="5" fill="#231f20">
<text x="118.1" y="256">OVERHEAD POWER LINE</text>
<text x="110.8" y="261.2">“KNOW YOUR VESSEL HEIGHT”</text>
</g>
<text font-size="4.2" fill="#231f20" x="174.7" y="285.6">A</text>
<g font-size="3.9" fill="#231f20">
<text x="73.9" y="197.9">Notes</text>
<text x="22.4" y="198.3">Colour Legend</text>
<text x="26.7" y="207.1">Retroreflective white</text>
<text x="26.7" y="215.7">Retroreflective yellow</text>
<text x="26.7" y="224.8">Black</text>
<text x="97.6" y="271.1">APPROVED AS A MARINE SIGN</text>
</g>
<g font-size="3.5" fill="#231f20">
<text x="81.8" y="20.3">600</text>
<text x="134.6" y="22.8">R50</text>
<text x="131.9" y="33.9">25</text>
<text x="131.9" y="38.6">55DM</text>
<text x="131.9" y="43.6">25</text>
<text x="131.9" y="48.6">55DM</text>
<text x="131.9" y="53.6">25</text>
<text x="131.9" y="58.6">55DM</text>
<text x="131.9" y="64.2">35</text>
<text x="29.1" y="89.4">900</text>
<text x="131.9" y="95.7">460</text>
<text x="131.9" y="125.5">25</text>
<text x="131.9" y="130.2">50DM</text>
<text x="131.9" y="134.9">25</text>
<text x="131.9" y="143.9">20</text>
<text x="131.9" y="139.6">50DM</text>
<text x="72.9" y="204.4">1. This sign may be used at locations where overhead power lines cross a river,</text>
<text x="76.9" y="208.3">stream, creek or waterway.</text>
<text x="72.9" y="212.2">2. Installation of the sign is the responsibility of the overhead power line's owner.</text>
<text x="72.9" y="216.5">3. Maritime Safety Queensland within Department of Transport and Main Roads</text>
<text x="77" y="220.7">may provide advice to the power line's owner regarding the location for the</text>
<text x="77" y="224.9">sign.</text>
<text x="72.9" y="228.9">4. For warning sign details refer to MS1010_1.</text>
<text x="31.7" y="270.1">Maritime Safety Queensland</text>
<text x="119" y="274.8">by</text>
<text x="16.7" y="280.7">Designed</text>
<text x="42.7" y="280.7">Checked</text>
<text x="69.7" y="280.7">Scale</text>
<text x="107.4" y="278.6">General Manager</text>
<text x="154.7" y="276.2">24/09/13</text>
<text x="157.4" y="281.2">Date</text>
<text x="17" y="284.8">TV 07/13</text>
<text x="42.7" y="284.8">PK 07/13</text>
<text x="69.7" y="285.2">Not to Scale</text>
<text x="98.9" y="282.1">Maritime Safety Queensland</text>
</g>
<text font-size="3" fill="#231f20" x="179.2" y="279.7">Page 2 of 4</text>
</svg>
